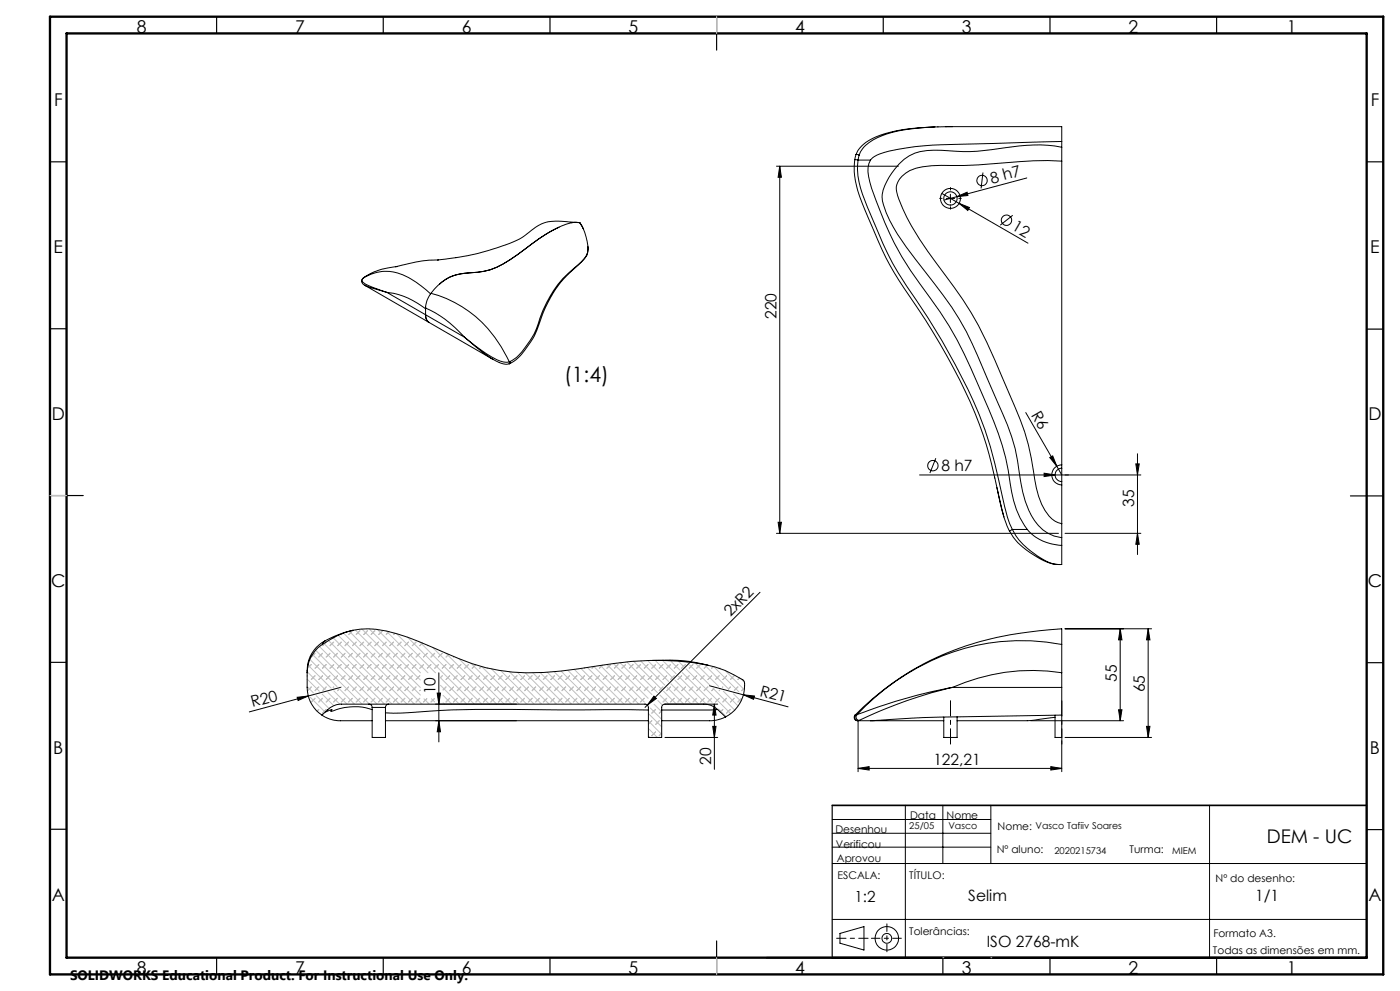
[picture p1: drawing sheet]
<svg xmlns="http://www.w3.org/2000/svg" width="420mm" height="297mm" viewBox="0 0 420 297" stroke-linecap="round" stroke-linejoin="round" font-family="sans-serif">
<g fill="none" stroke="#000" stroke-width=".3">
<path d="M280.5 38a51.2 51.2 0 0 0-17.7 3 10.1 10.1 0 0 0-6 5.3M285.7 38h-2M285.7 38h-1.4a62 62 0 0 0-19.7 2.7 10.2 10.2 0 0 0-6.9 5.8M285.7 38h32.8v4.4M232.9 49.8h36.6M233.9 49.8l.5 3.3h-1zM233.9 49.8v110M256.4 47.8a26.9 26.9 0 0 0 3 14.8l2.5 6a89 89 0 0 0 11.1 20.4 179.6 179.6 0 0 1 21.9 41.2 349.6 349.6 0 0 1 6.4 25.1l1.5 3.9M256.4 47.8l1 .2M256.8 46.3l.9 .2M256.8 46.3l-.4 1.5M257.4 48a20.9 20.9 0 0 0 1.3 10.2l1.5 3.7a138.2 138.2 0 0 0 9.2 19.8l2.6 4.1a194.3 194.3 0 0 1 23.5 43.1 198.2 198.2 0 0 1 5.9 23l.9 3.2 1.4 3.6"/>
<path d="M257.4 48h3.8M257.7 46.5l-.3 1.5M261.2 48a7.7 7.7 0 0 0-.3 6.6 104.5 104.5 0 0 0 18.1 34.6 111.2 111.2 0 0 1 14.2 25.5l1.9 4.4a86.8 86.8 0 0 1 8.4 28.4 25.9 25.9 0 0 0 4.7 11.2M282.5 58l25.9 14.9M283.9 59.5h2.5M285.1 58.2v2.5M287.1 58.9l3-1.3 .3 1zM294.9 51.7l-.6 4.8M308 53.3l-24.8 6.7M318.5 42.4l-31 .8a79.8 79.8 0 0 0-23.6 2.9l-1.6 .9-1.1 1M318.5 44.1a44.8 44.8 0 0 0-16.9 .2 62.1 62.1 0 0 1-19.2 .7 14.7 14.7 0 0 0-12.7 4.1 17.9 17.9 0 0 0-5.1 9.9 26.5 26.5 0 0 0 4.7 11.2l2.6 3.8 5.6 7.4a97 97 0 0 1 15.8 25.2l5.9 13.8a66.6 66.6 0 0 1 7 24.2 23.1 23.1 0 0 0 6.6 14.2 10.2 10.2 0 0 0 5.7 2.3M318.5 44.1v4.2"/>
<path d="M318.5 48.3a112.5 112.5 0 0 0-18.7 .6 178.7 178.7 0 0 1-20.3 .8 13.3 13.3 0 0 0-8.9 3.1 5.4 5.4 0 0 0-.9 6.9 75.6 75.6 0 0 0 11.3 19.3 120.7 120.7 0 0 1 19.7 34.3l2.3 5.3a75.3 75.3 0 0 1 7.4 25 19.4 19.4 0 0 0 5.2 11.9l.9 .7 2 .7M318.5 42.4v1.7M318.5 48.3v91M119.2 79.9a19.5 19.5 0 0 0-10.3 3.5M131.4 77.9a45.5 45.5 0 0 0-12.7 2M167.7 68.1l-3.7 2-6.6 4.7a30.1 30.1 0 0 1-12.2 6.5l-3.8 .4a14.1 14.1 0 0 0-12.1 6.2M171.7 66.7a31.8 31.8 0 0 0-12.1 6.4l-2.2 1.7a30.1 30.1 0 0 1-12.2 6.5l-3.8 .4a13.6 13.6 0 0 0-9.5 3.5M173.4 66.7h-1.9M173.8 66.7l-3.3-.2a13.1 13.1 0 0 0-10.4 2.1 32 32 0 0 1-13.1 6.3 75.9 75.9 0 0 1-15.7 3M173.8 66.7h.1M173.9 66.7l.5 .8zM174.4 67.5h.1"/>
<path d="M174.4 67.5l.6 1M175 68.5l.8 2.5 .6 2.6-.1 2.1-.3 .7M176 76.6l-1 1.3a56.9 56.9 0 0 0-8.3 8.7 53.8 53.8 0 0 0-6 13.2 22.1 22.1 0 0 1-7.2 8.9l-.4 .2M176 76.4a14.6 14.6 0 0 1-3.6 3.9 35.5 35.5 0 0 0-11.5 18.3 26.5 26.5 0 0 1-7 9.3l-.8 .4M176 76.4v.2M176.4 74l-.1 1.6-.3 .9M287.7 61l3.1 1.2-.5 .9zM303.8 64.5l-3.7 3M108.9 83.5a1.18 1.18 0 0 0-.4 1.2 1.18 1.18 0 0 0 1 .8M108.9 83.4a.91 .91 0 0 0-.2 .9 .91 .91 0 0 0 .7 .7l2 1 4.7 1.6M108.9 83.4a12.9 12.9 0 0 1 14.5 .3l2.9 2 2.9 2.4M109.5 85.5l6.6 2.1"/>
<path d="M109.5 85.5l38.5 22.3M116.1 87.6a22.5 22.5 0 0 1 11.6 4.9v-.4M116.1 87.6l23.3 13.5M127.7 92.3a33.3 33.3 0 0 1 11.7 8.8M127.7 92.3l.1 3 .3 .7 .6 .6M129.3 87.9l-1.2 2.2-.4 2.2M129.3 87.9a35.8 35.8 0 0 1 23.5 20.6M139.4 101.1l.2 .2a36.1 36.1 0 0 0 11 7.6l1.4 .3 .8-.2M139.4 101.1l.2 .2a51 51 0 0 0 10.4 6.9l1.5 .3h1.3M152.8 108.5v.5M153.1 108.9l-.3 .1M153.1 108.3v.6"/>
<path d="M153.1 108.3l-.3 .2M280.7 137.3l-1.7 4.5M307.7 123.6l9.3 16.1M314.9 137.1l.9-.5 1.2 3.1zM317 139.7l1.5 2.6M318.5 139.3a3 3 0 0 0-3 3 3 3 0 0 0 3 3M318.5 139.3v1M340.7 139h1.1l-.6 3.3zM341.2 136v30.2M232.9 159.8h84.6M233.4 156.5h1l-.5 3.3zM275.9 142.3h66.4"/>
<path d="M299.1 146.2l2.1 8.7M302.9 159.1a22.5 22.5 0 0 0 13.9 10.1h.9M303.7 158.7a23.5 23.5 0 0 0 10.8 9.8l1.4 .5 1.8 .2M303.7 158.7l-.9 .5M303.7 158.7h4.5M308.2 158.7a14.1 14.1 0 0 0 10.3 4.8M313.2 141.8l3.3 .5-3.3 .5zM318.5 156.9v4.2M318.5 140.3a1.99 1.99 0 0 0-2 2 1.99 1.99 0 0 0 2 2M318.5 144.3v1M318.5 140.3v4M318.5 145.3v11.6"/>
<path d="M319.5 159.8h22.8M341.2 159.8l.6 3.3h-1.1zM228 177.5l-34.5 34.5M318.5 163.5v5.7h-.8M318.5 161.1v2.4M96.7 193.1a10.3 10.3 0 0 0-4.6 8.5M96.7 193.1a23 23 0 0 1 22.5-3.1 158.9 158.9 0 0 1 18.4 7.4 57.4 57.4 0 0 0 30.7 3.7l5.2-.7a146.7 146.7 0 0 1 25.5-2.5 57.3 57.3 0 0 1 18.5 3l5.3 2.8 .4 .4a10.2 10.2 0 0 1-5.5 10.8M97.5 192.1a10 10 0 0 0-5.4 8.8M97.5 192.1l-.8 1M105.7 188.9a32.6 32.6 0 0 0-8.2 3.1M105.9 188.9h-.1M195.8 197.9a51.9 51.9 0 0 1 16.6 1.5"/>
<path d="M318.5 193.1v-4.6a103.1 103.1 0 0 0-34.3 7.1 81.5 81.5 0 0 0-27.7 18.7M318.5 193.1v8.5M318.5 193.1a66.4 66.4 0 0 0-58.8 18.4l-2.7 2.7M319.5 188.5h26M336.1 188.5l.5 3.3h-1zM336.1 188.5v27.5M344.5 188.5l.5 3.3h-1zM344.5 188.5v32.5M89.1 209l3.4-.4-3.1 1.3zM92.1 201.6a19.2 19.2 0 0 0 .6 7.6 9.7 9.7 0 0 0 3.9 5.1M92.1 201v.6M96.6 214.3a9.5 9.5 0 0 0 5.5 1.7h9.6"/>
<path d="M102.1 206l-27.3 7.4M110.6 211a1.02 1.02 0 0 1 1.1 1M111.7 212v9h3.9v-9M111.7 212.7a18.4 18.4 0 0 0-12.5 .5l.4-.5-2 .6M111.7 212h3.9M115.6 216h78.9M116.6 211a.96 .96 0 0 0-1 1M130.7 216h24.2M131.2 207.7h1l-.5 3.3zM131.7 216l.5 3.3h-1zM131.7 201.6v20.8M194.5 212.8l-37.3-.1a358 358 0 0 0-37 1l-4.6-.1"/>
<path d="M196.2 208.6l.7 .7-2.7 2zM211.1 211a5.9 5.9 0 0 1 4.2 1.7M212.9 205.5l10.1 2.7M213.8 217.7h1l-.5 3.3zM214.3 211l.5 3.3h-1zM214.3 211v19.6M215.3 212.7l-16.8 .1M215.3 212.7l2.4 2.2M215.3 211h-15.8a.96 .96 0 0 0-1 1v9h-4v-9a1.02 1.02 0 0 0-1-1h-91a7.5 7.5 0 0 0-5.9 3.3M217.7 214.9l-.6 .2a11.3 11.3 0 0 1-5.4 .9h-13.2M223 208.2l3.3 .4-.2 1zM223 208.2l13.4 3.6"/>
<path d="M256.5 214.3a1 1 0 0 0-.1 1.2 1 1 0 0 0 1 .5M256.5 214.3h.1M256.5 214.3h.2M256.7 214.3a.99 .99 0 0 0-.2 1.1 .99 .99 0 0 0 .9 .6M257 214.2a1.02 1.02 0 0 0 .7 1.7M257 214.2l-.3 .1M257.4 216v15.3M257.7 215.9l-.3 .1M261.2 216h21.9M285.7 206l-.1 .1a165.4 165.4 0 0 0-28.2 8l-.4 .1M285.7 206a135.4 135.4 0 0 0-27 9.5l-1 .4M285.7 206h32.8"/>
<path d="M287.1 214.8v6.2h-4v-6.1M309.2 216h27.9M316.5 215a95.2 95.2 0 0 1-18.4 1h-11M318.5 214.3l-41.4 .7-15.3 1h-4.4M318.5 201.6a58.6 58.6 0 0 0-32.8 4.4M318.5 206v8.3M318.5 214.3v6.7h-2v-6.7M318.5 201.6v4.4M335.6 212.7h1l-.5 3.3zM344 217.7h1l-.5 3.3zM199.5 221h15.8M257.4 230.3l3.3-.5v1z"/>
<path d="M257.4 230.3h61.1M315.2 229.8l3.3 .5-3.3 .5zM318.5 222v9.3M319.5 221h26M249.7 258.8h160.3M249.7 249.7h47.6M249.7 245.6h47.6M249.7 253.9h47.6M271.6 241.4v45.6M282.9 241.4v17.4M297.3 241.4v17.4M362.9 241.4v45.6"/>
<path d="M249.7 275.6h160.3M252 279.7l7.2-2v7l-7.2-2z"/>
<circle cx="285.1" cy="59.5" r="3"/>
<circle cx="285.1" cy="59.5" r="1.99"/>
<circle cx="294.6" cy="54.1" r="1.56"/>
<circle cx="301.9" cy="66" r="1.56"/>
<circle cx="279.9" cy="139.5" r="1.55"/>
<circle cx="266" cy="281.2" r="1.46"/>
<circle cx="266.1" cy="281.2" r="3.5"/>
</g>
<path d="M285.2 223v-13M318.5 223v-13" fill="none" stroke="#000" stroke-width=".3" stroke-dasharray="15.2 1.3 1.3 1.3" stroke-dashoffset="10.6"/>
<path d="M282.7 59.4h-.8M285.2 56.9v-.7M287.7 59.4h.7M285.2 61.9v.8" fill="none" stroke="#000" stroke-width=".3" stroke-dasharray="15.2 1.3 1.3 1.3"/>
<path d="M261.4 281.2h9" fill="none" stroke="#000" stroke-width=".3" stroke-dasharray="15.2 1.3 1.3 1.3" stroke-dashoffset="12.7"/>
<path d="M266.1 276.9v8.3" fill="none" stroke="#000" stroke-width=".3" stroke-dasharray="15.2 1.3 1.3 1.3" stroke-dashoffset="13"/>
<path d="M260.4 281.2h-9.4" fill="none" stroke="#000" stroke-width=".3" stroke-dasharray="15.2 1.3 1.3 1.3" stroke-dashoffset="12.4"/>
<g fill="none" stroke="#000" stroke-width=".35">
<path d="M65 5v5M115 5v5M165 5v5M215 5v10M265 5v5M315 5v5M365 5v5M15 48.5h5M410 48.5h5M15 98.5h5M410 98.6h5M15 148.5h10"/>
<path d="M405.1 148.6h9.9M15 198.5h5M410 198.6h5M15 248.5h5M249.7 241.4v45.6M410 248.6h5M410 241.4v45.6M65 287v5M115 287v5M165 287v5M215 282v10M282.9 287v5"/>
<path d="M315 287v5M365 287v5"/>
</g>
<path d="M249.7 241.4h160.3M230 287h180" fill="none" stroke="#000" stroke-width=".5"/>
<path d="M15 5h400v287h-400zM20 10h390v277h-390z" fill="none" stroke="#000" stroke-width=".7"/>
<g fill="none" stroke="#c0c0c0" stroke-width=".3">
<path d="M92.4 199.3l6.9 6.9M93 197.6l8.1 8.2M93.4 199.2l-1.1 1.1M93.7 196.1l14.9 14.9M94.5 195.8l-1.1 1.1M94.7 194.9l16.1 16.1M95.6 199.2l-1.1 1.1M95.8 193.8l17.3 17.2M96.8 195.8l-1.2 1.1M97.2 192.8l18.2 18.2M97.9 192.4l-1.1 1.1M97.9 199.2l-1.1 1.1"/>
<path d="M98.6 192l19 19M99 195.8l-1.1 1.1M100 191.2l19.8 19.8M100.1 192.4l-1.1 1.1M100.1 199.2l-1.1 1.1M101.2 195.8l-1.1 1.1M101.5 190.4l20.6 20.6M102.4 192.4l-1.2 1.1M102.4 199.2l-1.2 1.1M102.7 189.9l-.3 .3M103 189.7l21.3 21.3M103.5 195.8l-1.1 1.1"/>
<path d="M104.6 192.4l-1.1 1.1M104.6 199.2l-1.1 1.1M104.7 189.2l21.9 21.8M105.7 189.1l-1.1 1.1M105.7 195.8l-1.1 1.1M106.6 188.8l19.5 19.5M106.9 192.4l-1.2 1.1M106.9 199.2l-1.2 1.1M108 189.1l-1.1 1.1M108 195.8l-1.1 1.1M108.5 188.5l17.6 17.6M109.1 192.4l-1.1 1.1"/>
<path d="M109.1 199.2l-1.1 1.1M110.2 189.1l-1.1 1.1M110.2 195.8l-1.1 1.1M110.8 188.5l15.3 15.3M111.3 192.4l-1.1 1.1M111.3 199.2l-1.1 1.1M112.5 189.1l-1.2 1.1M112.5 195.8l-1.2 1.1M113.2 188.7l13 12.9M113.6 192.4l-1.1 1.1M113.6 199.2l-1.1 1.1M114.7 189.1l-1.1 1.1"/>
<path d="M114.7 195.8l-1.1 1.1M115.9 192.4l-1.2 1.1M115.9 199.2l-1.2 1.1M115.9 189.1l12.5 12.5M116.7 189.3l-.8 .9M116.9 195.8l-1 1.1M118.1 192.4l-1.2 1.1M118.1 199.2l-1.2 1.1M118.5 189.8l-.4 .4M118.9 189.9l11.8 11.7M119.2 195.8l-1.1 1.1M120.3 192.4l-1.1 1.1"/>
<path d="M120.3 199.2l-1.1 1.1M121.5 195.8l-1.2 1.1M122.2 191l20.1 20M122.6 192.4l-1.1 1.1M122.6 199.2l-1.1 1.1M123.7 195.8l-1.1 1.1M124.8 192.4l-1.1 1.1M124.8 199.2l-1.1 1.1M125.9 192.4l18.6 18.6M125.9 195.8l-1.1 1.1M126.8 192.7l-.9 .8M127.1 199.2l-1.2 1.1"/>
<path d="M128.2 195.8l-1.1 1.1M128.3 193.4l-.1 .1M129.3 199.2l-1.1 1.1M129.8 194l17 17M130.4 195.8l-1.1 1.1M131.6 199.2l-1.2 1.1M132.7 195.8l-1.1 1.1M133.8 195.8l15.2 15.2M133.8 199.2l-1.1 1.1M134.6 196.1l-.8 .8M136 199.2l-1.1 1.1M136.2 196.8l-.2 .1"/>
<path d="M137.7 197.4l13.6 13.6M138.3 199.2l-1.1 1.1M140.5 199.2l-1.1 1.1M141.3 198.8l12.2 12.2M142.7 199.2l-1.1 1.1M144.4 199.7l-.5 .6M144.5 199.8l11.3 11.2M178.1 199.8l-.5 .5M178.2 199.7l11.2 11.3M180.1 199.5l11.6 11.5M180.8 199.4l-1 .9M182.1 199.1l11.2 11.3"/>
<path d="M183.2 199.2l-1.1 1.1M184 198.9l10.5 10.4M185.4 199.2l-1.1 1.1M186 198.6l9.6 9.6M187.7 199.2l-1.2 1.1M188 198.4l9.2 9.2M189.9 199.2l-1.1 1.1M190.1 198.2l8.3 8.3M192.2 199.2l-1.2 1.1M192.2 198l7.3 7.3M194.3 197.9l6.3 6.3M194.4 199.2l-1.1 1.1"/>
<path d="M196.5 197.9l5.2 5.2M196.7 199.2l-1.2 1.1M198.8 197.9l4 4.1M198.9 199.2l-1.1 1.1M201.1 198l2.9 2.8M201.2 199.2l-1.2 1.1M203.4 199.2l-1.1 1.1M203.5 198.2l1.6 1.5M205.6 199.2l-1.1 1.1M206 198.4l.2 .2M206.9 199.3l6 6M207.9 199.2l-1.1 1.1"/>
<path d="M208.5 198.7l7.1 7M210.1 199.2l-1.1 1.1M211.2 199.1l7.4 7.4M212.2 199.3l-1 1M214 199.7l-.5 .6M214.1 199.8l7.6 7.6M92.1 205.8l2 1.9M92.1 203.5l3.7 3.7M92.1 201.3l5.5 5.4M92.3 202.5l-.2 .1M93.1 209l4.4 4.4M93.4 205.9l-1.1 1.1"/>
<path d="M94.5 202.5l-1.1 1.2M94.5 209.3l-1.1 1.1M94.9 208.5l3.8 3.8M95.6 205.9l-1.1 1.1M95.6 212.6l-.5 .5M96.6 208l3.5 3.5M96.8 202.5l-1.2 1.2M96.8 209.3l-1.2 1.1M97.9 205.9l-1 1M97.9 212.6l-1.1 1.1M98.4 207.5l3.5 3.5M99 202.5l-1.1 1.2"/>
<path d="M99 209.3l-1.1 1.1M100.1 205.9l-.2 .2M100.2 207.1l3.9 3.9M101.2 202.5l-1.1 1.2M101.2 209.3l-1.1 1.1M101.6 206.7l-.4 .3M102 206.6l4.4 4.4M102.4 205.9l-.2 .2M103.5 202.5l-1.1 1.2M103.5 209.3l-1.1 1.1M104.6 205.9l-1.1 1.1M105.7 202.5l-1.1 1.2"/>
<path d="M105.7 209.3l-1.1 1.1M106.9 205.9l-1.2 1.1M108 202.5l-1.1 1.2M108 209.3l-1.1 1.1M109.1 205.9l-1.1 1.1M110.2 202.5l-1.1 1.2M110.2 209.3l-1.1 1.1M111.3 205.9l-1.1 1.1M112.5 202.5l-1.2 1.2M112.5 209.3l-1.2 1.1M113.6 205.9l-1.1 1.1M114.7 202.5l-1.1 1.2"/>
<path d="M114.7 209.3l-1.1 1.1M115.9 205.9l-1.2 1.1M116.9 202.5l-1 1.2M116.9 209.3l-1 1.1M118.1 205.9l-1.2 1.1M119.2 202.5l-1.1 1.2M119.2 209.3l-1.1 1.1M120.3 205.9l-1.1 1.1M121.5 202.5l-1.2 1.2M121.5 209.3l-1.2 1.1M122.6 205.9l-1.1 1.1M123.7 202.5l-1.1 1.2"/>
<path d="M123.7 209.3l-1.1 1.1M124.8 205.9l-1.1 1.1M125.9 202.5l-1.1 1.2M125.9 209.3l-1.1 1.1M126.1 206.9l-.2 .1M127.2 209.4l1.6 1.6M128.1 209.4l-1 1M129.4 209.4l1 1M130.3 209.4l-1 1M132.2 205.4l5.6 5.6M132.2 203.1l7.9 7.9M132.7 202.5l-.5 .6"/>
<path d="M132.9 210.6l.4 .4M132.9 208.4l2.6 2.6M133.8 205.9l-.9 .9M134.9 202.5l-1.1 1.2M134.9 209.3l-1.1 1.1M136 205.9l-1.1 1.1M137.2 202.5l-1.2 1.2M137.2 209.3l-1.2 1.1M138.3 205.9l-1.1 1.1M139.4 202.5l-1.1 1.2M139.4 209.3l-1.1 1.1M140.5 205.9l-1.1 1.1"/>
<path d="M141.6 202.5l-1.1 1.2M141.6 209.3l-1.1 1.1M142.8 205.9l-1.2 1.1M143.9 202.5l-1.1 1.2M143.9 209.3l-1.1 1.1M145 205.9l-1.1 1.1M146.2 202.5l-1.2 1.2M146.2 209.3l-1.2 1.1M146.2 200.2v.1M147.2 205.9l-1 1.1M147.5 200.5l10.5 10.5M148.4 202.5l-1.2 1.2"/>
<path d="M148.4 209.3l-1.2 1.1M149.5 205.9l-1.1 1.1M150.2 201l10 10M150.6 202.5l-1.1 1.2M150.6 209.3l-1.1 1.1M151.8 205.9l-1.2 1.1M152.8 201.3l9.7 9.7M152.9 202.5l-1.1 1.2M152.9 209.3l-1.1 1.1M154 205.9l-1.1 1.1M155.1 202.5l-1.1 1.2M155.1 209.3l-1.1 1.1"/>
<path d="M155.3 201.5l9.4 9.5M156.2 205.9l-1.1 1.1M157.4 202.5l-1.2 1.2M157.4 209.3l-1.2 1.1M157.6 201.6l9.4 9.4M158.5 205.9l-1.1 1.1M159.6 202.5l-1.1 1.2M159.6 209.3l-1.1 1.1M159.8 201.6l9.4 9.4M160.7 205.9l-1.1 1.1M161.9 202.5l-1.2 1.2M161.9 209.3l-1.2 1.1"/>
<path d="M162 201.6l9.5 9.4M163 205.9l-1.1 1.1M164.1 202.5l-1.1 1.2M164.1 209.3l-1.1 1.1M164.2 201.5l9.5 9.5M165.2 205.9l-1.1 1.1M166.3 201.3l9.7 9.7M166.3 202.5l-1.1 1.2M166.3 209.3l-1.1 1.1M167.5 205.9l-1.2 1.1M168.3 201.1l9.9 9.9M168.6 202.5l-1.1 1.2"/>
<path d="M168.6 209.3l-1.1 1.1M169.7 205.9l-1.1 1.1M170.3 200.9l10.1 10.1M170.9 202.5l-1.2 1.2M170.9 209.3l-1.2 1.1M172 205.9l-1.1 1.1M172.3 200.6l10.4 10.4M173.1 202.5l-1.1 1.2M173.1 209.3l-1.1 1.1M174.2 205.9l-1.1 1.1M174.3 200.3l10.6 10.7M175.3 202.5l-1.1 1.2"/>
<path d="M175.3 209.3l-1.1 1.1M175.4 200.2l-.1 .1M176.2 200.1l11 10.9M176.5 205.9l-1.2 1.1M177.6 202.5l-1.1 1.2M177.6 209.3l-1.1 1.1M178.7 205.9l-1.1 1.1M179.8 202.5l-1.1 1.2M179.8 209.3l-1.1 1.1M180.9 205.9l-1.1 1.1M182.1 202.5l-1.2 1.2M182.1 209.3l-1.2 1.1"/>
<path d="M183.2 205.9l-1.1 1.1M184.3 202.5l-1.1 1.2M184.3 209.3l-1.1 1.1M185.4 205.9l-1.1 1.1M186.5 202.5l-1.1 1.2M186.5 209.3l-1.1 1.1M187.7 205.9l-1.2 1.1M188.8 202.5l-1.1 1.2M188.8 209.3l-1.1 1.1M189.9 205.9l-1.1 1.1M191 202.5l-1.1 1.2M191 209.3l-1.1 1.1"/>
<path d="M192.2 205.9l-1.2 1.1M193.3 202.5l-1.1 1.2M193.3 209.3l-1.1 1.1M194.4 205.9l-1.1 1.1M194.5 218.3l2.7 2.7M194.5 216.1l4 4M194.5 213.9l4 3.9M195.1 212.2l3.4 3.4M195.5 202.5l-1.1 1.2M195.5 216l-1 1M196.2 211.1l2.3 2.3M196.7 205.9l-1.2 1.1"/>
<path d="M196.7 212.6l-1.2 1.1M196.7 219.4l-1.2 1.1M197.3 209.9l1.5 1.4M197.8 202.5l-1.1 1.2M197.8 216l-1.1 1.1M197.9 208.3l2.8 2.7M198.5 213l-.7 .7M198.5 219.8l-.7 .7M198.9 205.9l-1.1 1.1M199.1 207.2l3.8 3.8M200 202.5l-1.1 1.2M200 209.3l-1.1 1.1"/>
<path d="M200.2 206.1l4.9 4.9M201.2 205.9l-1.2 1.1M201.3 204.9l6.1 6.1M202.3 202.5l-1.1 1.2M202.3 209.3l-1.1 1.1M202.4 203.8l7.2 7.2M203.4 205.9l-1.1 1.1M203.6 202.7l8.3 8.4M204.5 202.5l-1.1 1.2M204.5 209.3l-1.1 1.1M204.7 201.6l8.9 8.9M205.6 205.9l-1.1 1.1"/>
<path d="M205.8 200.4l13.4 13.5M206.8 202.5l-1.2 1.2M206.8 209.3l-1.2 1.1M207.9 205.9l-1.1 1.1M209 202.5l-1.1 1.2M209 209.3l-1.1 1.1M210.1 205.9l-1.1 1.1M211.2 202.5l-1.1 1.2M211.2 209.3l-1.1 1.1M212.4 205.9l-1.2 1.1M213.5 202.5l-1.1 1.2M213.5 209.3l-1.1 1.1"/>
<path d="M213.9 206.3l6.5 6.5M214.1 206.4l-.6 .6M215.6 212.5l2.3 2.3M215.8 200.3h.1M215.8 202.5l-1.2 1.2M215.8 209.3l-1.2 1.1M215.9 206.8l-.1 .2M216.9 205.9l-.2 .1M216.9 212.6l-.8 .8M217 207.1l4.4 4.5M217.6 201l5.7 5.7M218 202.5l-1.1 1.2"/>
<path d="M218 209.3l-1.1 1.1M219.1 205.9l-.6 .6M219.1 212.6l-1.1 1.1M220.1 208l2.2 2.2M220.2 202.5l-1.1 1.2M220.2 209.3l-1.1 1.1M221.4 205.9l-1.1 1.1M221.8 203.2l-.4 .5M222.2 203.4l1.1 1.1M222.4 209.4l-1 1M223.3 206.1l-.8 .9M194.5 220.6l.4 .4"/>
<path d="M282.9 287h.1M297.3 287h.1"/>
</g>
<path d="M215 5v5M15 148.5h5M215 287v5" fill="none" stroke="#c0c0c0" stroke-width=".35"/>
<g fill="#000">
<path d="M287.1 58.9l3-1.3 .3 1zM287.7 61l3.1 1.2-.5 .9zM314.9 137.1l.9-.5 1.2 3.1zM313.2 141.8l3.3 .5-3.3 .5zM89.1 209l3.4-.4-3.1 1.3zM196.2 208.6l.7 .7-2.7 2zM223 208.2l3.3 .4-.2 1z"/>
<path d="M233.4 156.5h1l-.5 3.3zM233.9 49.8l.5 3.3h-1z"/>
<path d="M340.7 139h1.1l-.6 3.3zM341.2 159.8l.6 3.3h-1.1z"/>
<path d="M336.1 188.5l.5 3.3h-1zM335.6 212.7h1l-.5 3.3zM344.5 188.5l.5 3.3h-1zM344 217.7h1l-.5 3.3zM131.2 207.7h1l-.5 3.3zM131.7 216l.5 3.3h-1zM214.3 211l.5 3.3h-1zM213.8 217.7h1l-.5 3.3z"/>
<path d="M257.4 230.3l3.3-.5v1zM315.2 229.8l3.3 .5-3.3 .5z"/>
</g>
<text font-size="6.3" x="169.2" y="114.6">(1:4)</text>
<text font-size="5.6" x="380" y="252.6">DEM - UC</text>
<g font-size="5.3">
<text x="41" y="9.9">8</text>
<text x="88.5" y="9.9">7</text>
<text x="138.5" y="9.9">6</text>
<text x="188.5" y="9.9">5</text>
<text x="238.5" y="9.9">4</text>
<text x="288.5" y="9.9">3</text>
<text x="338.5" y="9.9">2</text>
<text x="386" y="9.9">1</text>
<text x="16.2" y="31.7">F</text>
<text x="411.2" y="31.7">F</text>
<text x="16.1" y="75.9">E</text>
<text x="411.1" y="75.9">E</text>
<text x="15.5" y="125.9">D</text>
<text x="410.5" y="125.9">D</text>
<text x="15.4" y="175.9">C</text>
<text x="410.4" y="175.9">C</text>
<text x="16" y="225.9">B</text>
<text x="411" y="225.9">B</text>
<text x="15.5" y="270.2">A</text>
<text x="410.5" y="270.2">A</text>
<text x="41" y="291.9">8</text>
<text x="88.5" y="291.9">7</text>
<text x="138.5" y="291.9">6</text>
<text x="188.5" y="291.9">5</text>
<text x="238.5" y="291.9">4</text>
<text x="288.5" y="291.9">3</text>
<text x="338.5" y="291.9">2</text>
<text x="386" y="291.9">1</text>
</g>
<g font-size="4.7">
<text x="297.6" y="55.1" transform="rotate(-15 297.6 55.1)">8 h7</text>
<text x="303.3" y="68.7" transform="rotate(30 303.3 68.7)">12</text>
<text x="232.9" y="95.6" transform="rotate(-90 232.9 95.6)">220</text>
<text x="309.2" y="124.2" transform="rotate(60 309.2 124.2)">R6</text>
<text x="282.4" y="141.3">8 h7</text>
<text x="340.3" y="151.9" transform="rotate(-90 340.3 151.9)">35</text>
<text x="219.2" y="184.9" transform="rotate(-45 219.2 184.9)">2xR2</text>
<text x="130.7" y="208.1" transform="rotate(-90 130.7 208.1)">10</text>
<text x="227.7" y="208.4" transform="rotate(15 227.7 208.4)">R21</text>
<text x="335.1" y="204.4" transform="rotate(-90 335.1 204.4)">55</text>
<text x="343.5" y="207.5" transform="rotate(-90 343.5 207.5)">65</text>
<text x="75.8" y="212" transform="rotate(-15 75.8 212)">R20</text>
<text x="213.3" y="229.3" transform="rotate(-90 213.3 229.3)">20</text>
<text x="280" y="229.3">122,21</text>
<text x="290.5" y="270.2">Selim</text>
<text x="376.5" y="270.2">1/1</text>
<text x="296" y="283.7">ISO 2768-mK</text>
</g>
<text font-size="4.6" x="256.4" y="270.5">1:2</text>
<text font-size="4.1" x="21" y="293.7">SOLIDWORKS Educational Product. For Instructional Use Only.</text>
<g font-size="3.2">
<text x="273" y="245.6">Data</text>
<text x="284" y="245.6">Nome</text>
<text x="250.6" y="249.7">Desenhou</text>
<text x="299.3" y="248.8">Nome:</text>
<text x="250.8" y="254.1">Verificou</text>
<text x="299" y="255.8">Nº aluno:</text>
<text x="338.9" y="255.8">Turma:</text>
<text x="251.1" y="258.3">Aprovou</text>
<text x="251.3" y="263.4">ESCALA:</text>
<text x="272.8" y="263.4">TÍTULO:</text>
<text x="364.7" y="264.4">Nº do desenho:</text>
<text x="272.8" y="280.2">Tolerâncias:</text>
<text x="364" y="280.7">Formato A3.</text>
<text x="363.9" y="285.8">Todas as dimensões em mm.</text>
</g>
<g font-size="2.8">
<text x="272.8" y="248.6">25/05</text>
<text x="284.5" y="248.6">Vasco</text>
<text x="310.7" y="248.6">Vasco Tafiiv Soares</text>
<text x="316.3" y="255.8">2020215734</text>
<text x="351.6" y="255.8">MIEM</text>
</g>
</svg>
